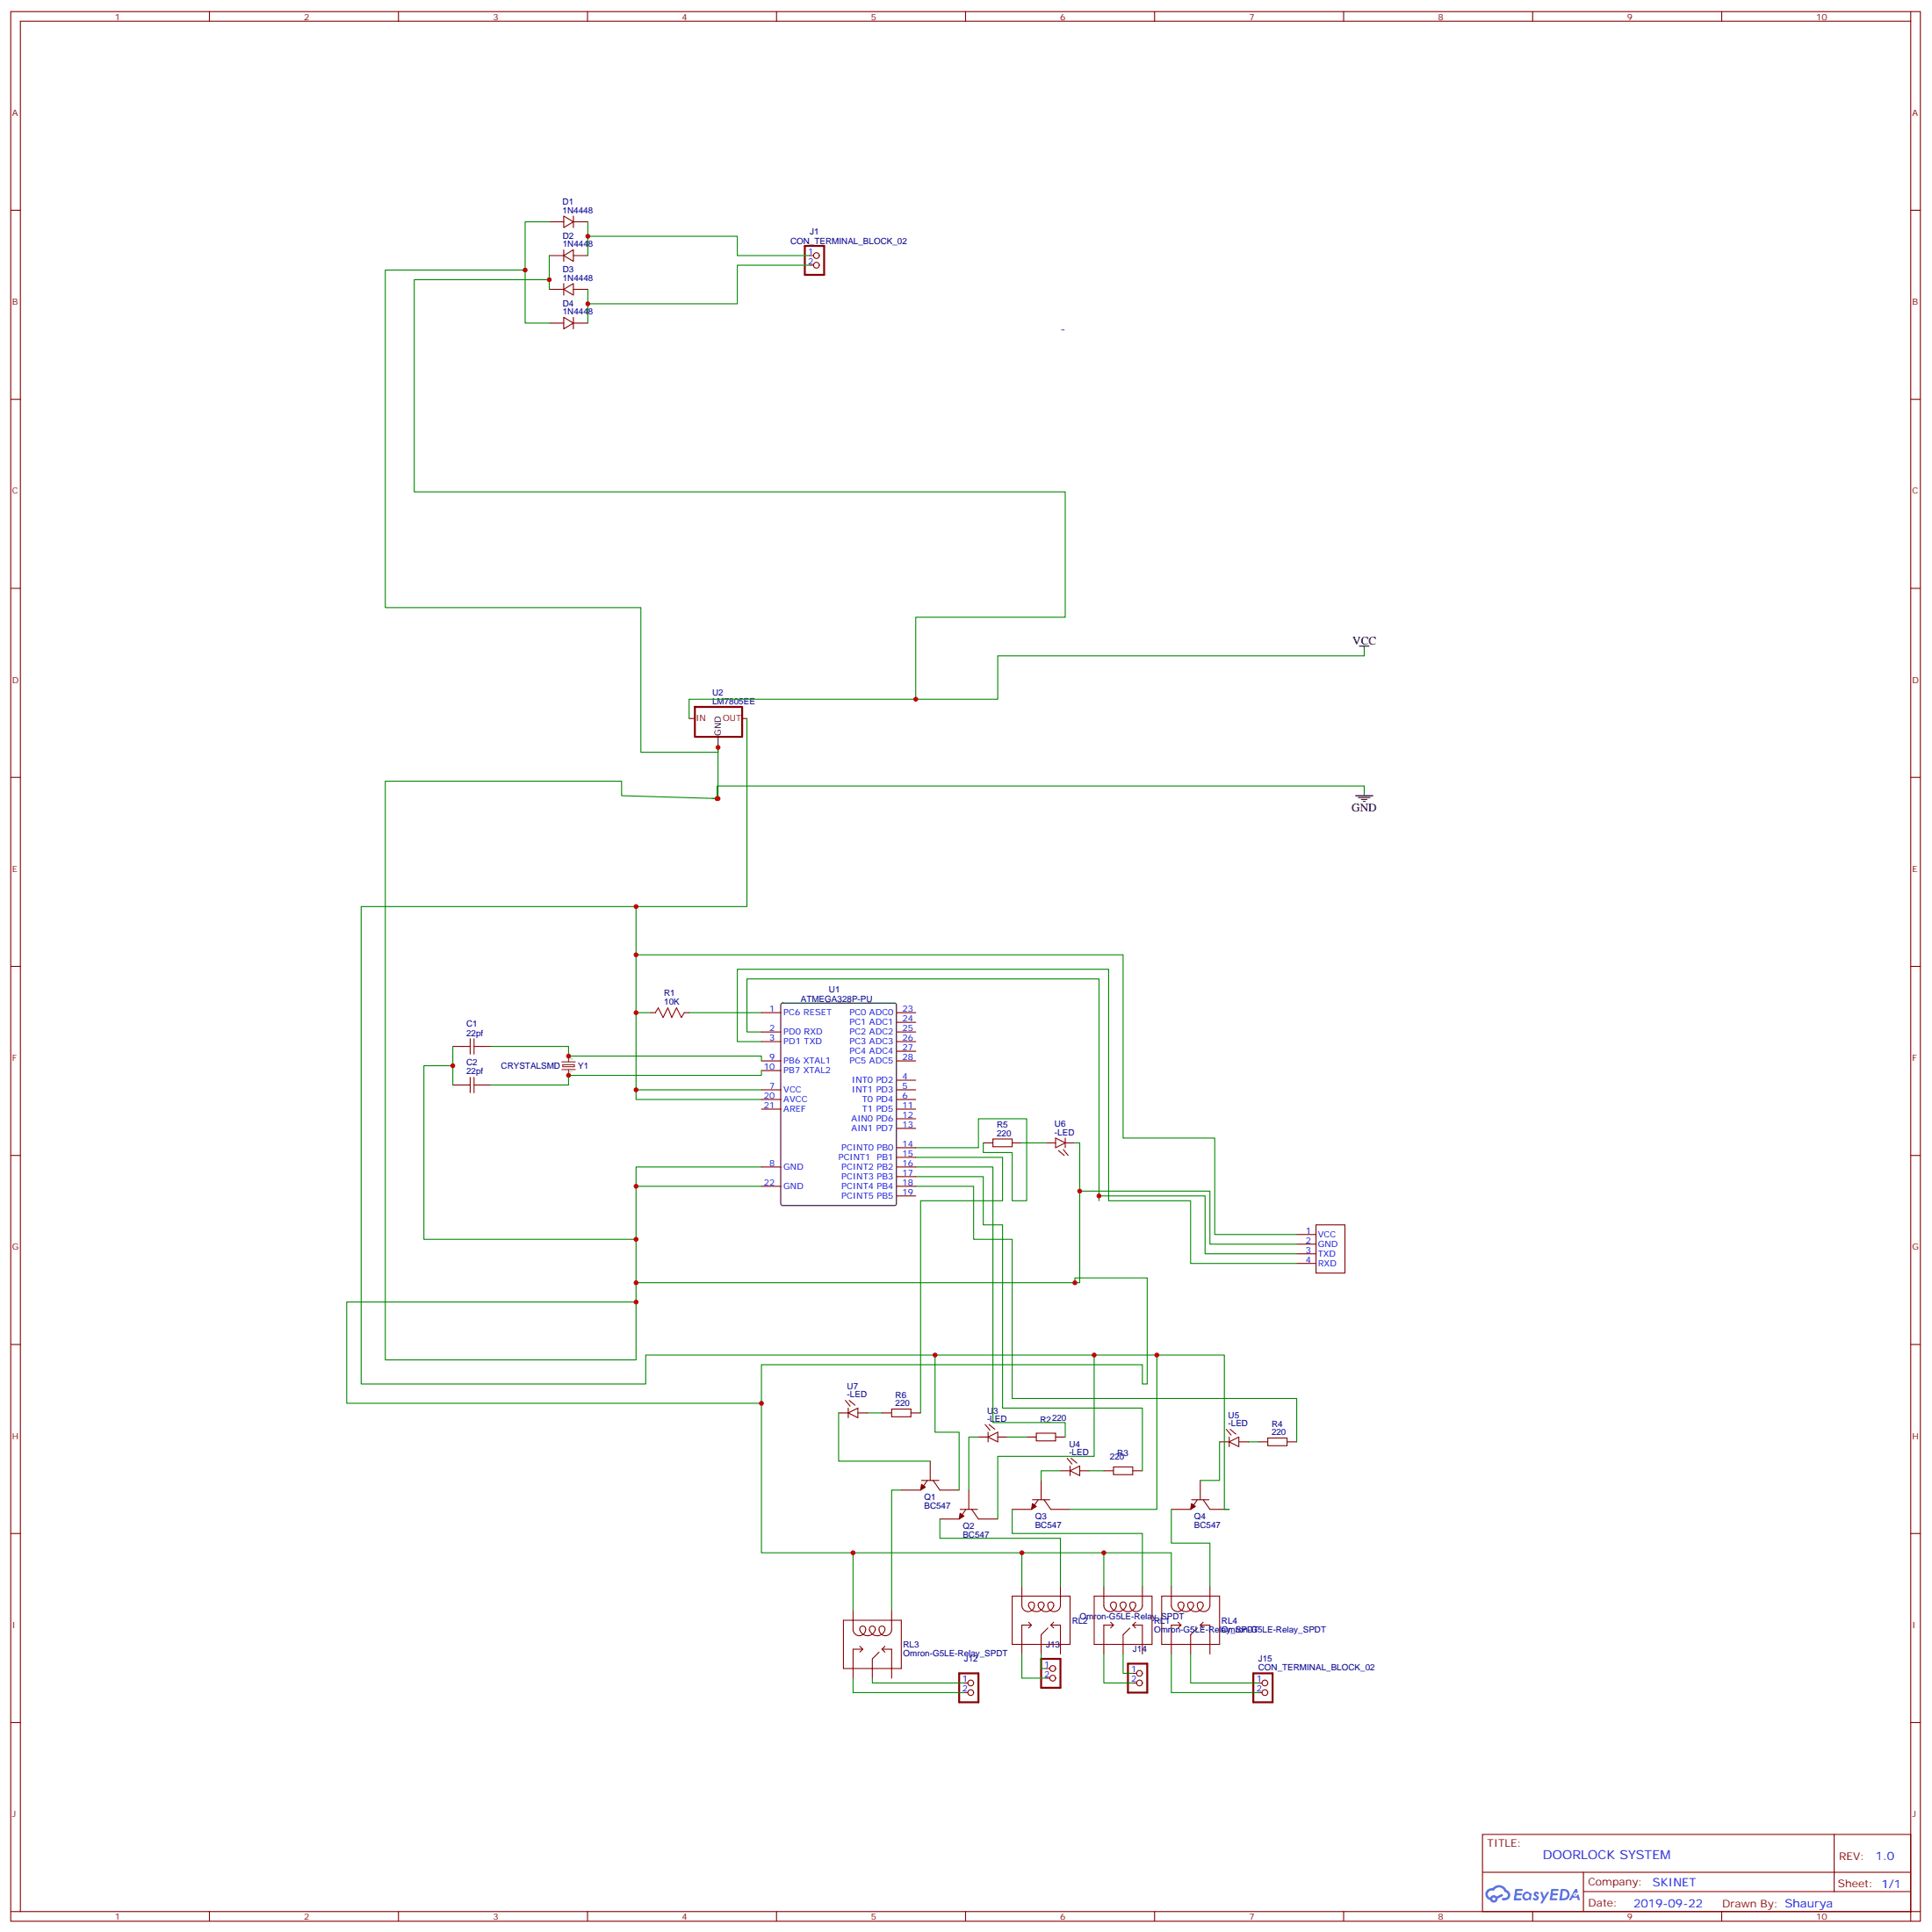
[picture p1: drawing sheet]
<svg xmlns="http://www.w3.org/2000/svg" width="707mm" height="707mm" viewBox="0 0 707 707" stroke-linecap="round" stroke-linejoin="round" font-family="sans-serif">
<g fill="none" stroke="#870000" stroke-width=".35">
<path d="M3.9 4.2h698.5v698.5h-698.5zM7.5 7.8h691.4v691.4h-691.4zM76.6 4.2v3.6M145.7 4.2v3.6M214.9 4.2v3.6M284 4.2v3.6M353.2 4.2v3.6M422.3 4.2v3.6M491.5 4.2v3.6M560.6 4.2v3.6M629.8 4.2v3.6M698.9 4.2v3.6"/>
<path d="M3.9 76.9h3.6M698.9 76.9h3.5M3.9 146.1h3.6M698.9 146.1h3.5M3.9 215.2h3.6M698.9 215.2h3.5M3.9 284.3h3.6M698.9 284.3h3.5M3.9 353.5h3.6M698.9 353.5h3.5M3.9 422.6h3.6M698.9 422.6h3.5"/>
<path d="M3.9 491.8h3.6M698.9 491.8h3.5M3.9 560.9h3.6M698.9 560.9h3.5M3.9 630.1h3.6M698.9 630.1h3.5M542.3 671h156.6v28.2h-156.6zM670.9 671v20.9M3.9 699.2h3.6M76.6 699.2v3.5M145.7 699.2v3.5M214.9 699.2v3.5"/>
<path d="M284 699.2v3.5M353.2 699.2v3.5M422.3 699.2v3.5M491.5 699.2v3.5M542.3 684.8h156.5M560.6 699.2v3.5M579.2 691.9h119.6M579.2 684.8v14.2M629.8 699.2v3.5M702.4 699.2h-3.5v3.5"/>
</g>
<g fill="#5487ff">
<path d="M561.3 692.2a1.22 1.22 0 0 1 1.7 .2l-.4 .6a.47 .47 0 0 0-.4-.4 .47 .47 0 0 0-.5 .2l.2 .2a1.14 1.14 0 0 1 .8 1.8 1.14 1.14 0 0 1-1.9 0l-.2-.2 .4-.6 .8 .5a.29 .29 0 0 0 .3-.3 .29 .29 0 0 0-.3-.3 1.04 1.04 0 0 1-.5-1.7z"/>
<path d="M554.3 690.9l2.6 .2-.1 .5-1.8 .1-.1 .8h1.5l.3 .4-.4 .4h-1.5l-.2 1.1h1.7l.2 .3-.2 .3-2.6 .1z"/>
<path d="M567.4 690.9l2.7 .2-.1 .5-1.9 .1-.1 .8h1.5l.4 .4-.4 .4-1.6-.1-.2 1.2h1.8l.1 .3-.1 .3-2.7 .1z"/>
<path d="M576.2 690.9h.7l.3 1.3-.6 .3a.69 .69 0 0 0-1 .3 .69 .69 0 0 0 .4 .9 .69 .69 0 0 0 .9-.6l.5-.2 .5 2.2h-.8l-.2-.9h-1.7l-.5 .9h-.9z"/>
<path d="M563.4 692h.8l.6 1.8 1.1-1.8h.8l-2.5 4.2h-.8l.9-1.5z"/>
<path d="M570.9 690.9l-.6 4.2h1.4a2.11 2.11 0 0 0 2.4-2.1 2.11 2.11 0 0 0-2.5-2.1zM571.7 691.7a1.43 1.43 0 0 1 1.6 1.6 1.43 1.43 0 0 1-2 1.1z"/>
<path d="M557.3 692.5a1.54 1.54 0 0 0-.1 2.2 1.54 1.54 0 0 0 2.1 .1l.6 .3 .3-2.3-.5-.3a1.49 1.49 0 0 0-2.4 0zM557.5 693.5a.95 .95 0 0 1 1.9 0 .95 .95 0 0 1-1.9 0z"/>
<path d="M544 691.3a2.18 2.18 0 0 0 1 3.7 1.44 1.44 0 0 0 1.7 .9 1.44 1.44 0 0 0 1.1-1.4l2-1.1-.4-.7-1.9 1a1.47 1.47 0 0 0-2.5 .4 1.39 1.39 0 0 1-.6-1.9 1.39 1.39 0 0 1 2-.5 2.12 2.12 0 0 1 2.1-1.3 2.12 2.12 0 0 1 1.9 1.7 1.14 1.14 0 0 1 1.1 1.4 1.14 1.14 0 0 1-1.6 .7 .43 .43 0 0 0-.6 .4 .43 .43 0 0 0 .5 .5 1.98 1.98 0 0 0 2.5-1.2 1.98 1.98 0 0 0-1.3-2.6 3.1 3.1 0 0 0-5.2-.6l-.9 .1zM545.9 694.6a.54 .54 0 0 1 1 0 .54 .54 0 0 1-1 0z"/>
<circle cx="576.2" cy="693" r=".26"/>
</g>
<path d="M285.8 367.1l.5-.2h40.9l.7 .4v73l-.5 .6-41.1 .1-.7-.5v-72.9z" fill="none" stroke="#000" stroke-width=".35"/>
<g fill="none" stroke="#870000" stroke-width=".35">
<path d="M278.5 370.4h7.1M278.5 377.5h7.1M327.9 370.4h7.1M327.9 377.5h7.1M327.9 373.9h7.1M278.5 381h7.1M278.5 398.6h7.1M278.5 388.1h7.1M278.5 391.6h7.1M327.9 381h7.1M327.9 395.1h7.1M327.9 398.6h7.1"/>
<path d="M327.9 388.1h7.1M327.9 384.5h7.1M278.5 402.2h7.1M278.5 405.7h7.1M327.9 402.2h7.1M327.9 405.7h7.1M327.9 409.2h7.1M327.9 412.7h7.1M327.9 419.8h7.1M278.5 426.9h7.1M278.5 433.9h7.1M327.9 426.9h7.1"/>
<path d="M327.9 423.3h7.1M327.9 430.4h7.1M327.9 433.9h7.1M327.9 437.4h7.1"/>
</g>
<path d="M205.5 388.4h4.9M205.5 391.2h4.9M205.8 389.5h4.3v.7h-4.3zM208 386.3v2.1M208 391.2v2.1" fill="none" stroke="#8c2424" stroke-width=".35"/>
<g fill="#8c2424">
<circle cx="208" cy="386.3" r=".18"/>
<circle cx="208" cy="393.3" r=".18"/>
</g>
<path d="M172 379.9v5.7M173.4 379.9v5.7M239.7 370.4l1.1-1.7 1.7 3.5 1.8-3.5 1.4 3.5 1.8-3.5 1.7 3.5 1.1-1.8M169.2 382.8h2.8M169.2 396.9h2.8M172 394.1v5.6M173.4 394.1v5.6M173.4 382.8h2.8M173.4 396.9h2.8" fill="none" stroke="#a10000" stroke-width=".35"/>
<g fill="none" stroke="#870000" stroke-width=".35">
<path d="M206.2 79l3.5 2.1-3.5 2.2zM209.7 79v4.3M200.9 81.1h5.3M200.9 93.5h5.3M206.2 93.5l3.5-2.1v4.2zM206.2 91.4v4.2M209.7 81.1h5.3M209.7 93.5h5.3M296.2 93.5h1.4M296.2 97h1.4M200.9 105.8h5.3M200.9 118.2h5.3"/>
<path d="M206.2 105.8l3.5-2.1v4.2zM206.2 116.1l3.5 2.1-3.5 2.1zM206.2 103.7v4.2M209.7 116.1v4.2M209.7 105.8h5.3M209.7 118.2h5.3M252.1 262.8h1.7M271.5 262.8h1.7M237.9 370.4h1.8M250.3 370.4h1.8M165.6 382.8h3.6M165.6 396.9h3.6"/>
<path d="M176.2 382.8h3.5M176.2 396.9h3.5M359.7 418h3.5M363.2 416.6h7v2.9h-7zM370.2 418h3.6M382.6 418h3.5M386.1 416.3l3.5 1.7-3.5 1.8zM389.6 418h3.6M389.6 416.3v3.5M387.2 420.9l2.1 1.7M388.9 420.5l1.8 2.1M474.3 451.6h7.1"/>
<path d="M474.3 455.1h7.1M474.3 458.6h7.1M481.4 448h10.5v17.7h-10.5zM474.3 462.1h7.1M306.7 516.8h3.6M309.2 512.2l1.8 2.1M310.3 516.8l3.5-1.7v3.5zM310.3 515.1v3.5M310.6 512.2l2.1 1.8M313.8 516.8h3.5M322.6 516.8h3.5M326.1 515.4h7.1v2.8h-7.1z"/>
<path d="M333.2 516.8h3.5M340.3 534.5v7M357.9 525.6h3.5M360.4 521.1l1.7 2.1M361.4 525.6l3.5-1.7v3.5zM361.4 523.9v3.5M361.8 521.1l2.1 1.7M364.9 525.6h3.6M375.5 525.6h3.6M379.1 524.2h7v2.8h-7zM386.1 525.6h3.5M387.9 538h3.5"/>
<path d="M390.3 533.4l1.8 2.1M391.4 536.2v3.5M391.4 538l3.5-1.8v3.5zM391.8 533.4l2.1 1.8M394.9 538h3.6M403.8 538h3.5M407.3 536.6h7v2.8h-7zM414.3 538h3.6M446.1 527.4h3.5M448.6 522.8l1.7 2.1M449.6 527.4l3.5-1.8v3.6zM449.6 525.6v3.6"/>
<path d="M450 522.8l2.1 1.8M453.1 527.4h3.6M460.2 527.4h3.5M463.7 526h7.1v2.8h-7.1zM470.8 527.4h3.5M337.1 541.5h6.3M339.2 541.5l-2.5 3.5h-7M341.3 541.5l2.5 3.5h7M351.2 552.1h6.3M353.3 552.1l-2.5 3.5h-7M354.4 545v7.1M355.4 552.1l2.5 3.5h7"/>
<path d="M377.6 548.6h6.4M379.8 548.6l-2.5 3.5h-7.1M380.8 541.5v7.1M381.9 548.6l2.5 3.5h7M435.9 548.6h6.3M438 548.6l-2.5 3.5h-7.1M439 541.5v7.1M440.1 548.6l2.5 3.5h7M308.5 592.7h21.2v17.6h-21.2zM312 589.1v7.1a2.28 2.28 0 0 0 2.8 2.1 2.28 2.28 0 0 0 1.6-3.1 1.1 1.1 0 0 0-1.3-.3 1.1 1.1 0 0 0-.6 1.3 2.86 2.86 0 0 0 3.1 2.1 2.86 2.86 0 0 0 2.5-2.8 1.1 1.1 0 0 0-1.4-.7 1.1 1.1 0 0 0-.7 1.4 2.86 2.86 0 0 0 3.1 2.1 2.86 2.86 0 0 0 2.6-2.8 1.19 1.19 0 0 0-1.8-.5 1.19 1.19 0 0 0-.2 1.8 2.3 2.3 0 0 0 2.5 1.5 2.3 2.3 0 0 0 1.9-2.1v-7.1M370.2 583.8h21.2v17.7h-21.2zM373.8 580.3v7.1a2.28 2.28 0 0 0 2.7 2 2.28 2.28 0 0 0 1.7-3 1.1 1.1 0 0 0-1.4-.3 1.1 1.1 0 0 0-.6 1.3 2.86 2.86 0 0 0 3.2 2.1 2.86 2.86 0 0 0 2.5-2.8 1.1 1.1 0 0 0-1.4-.7 1.1 1.1 0 0 0-.7 1.4 2.86 2.86 0 0 0 3.1 2.1 2.86 2.86 0 0 0 2.5-2.8 1.19 1.19 0 0 0-1.7-.5 1.19 1.19 0 0 0-.3 1.8 2.3 2.3 0 0 0 2.5 1.5 2.3 2.3 0 0 0 2-2.1v-7.1"/>
<path d="M376.2 593.4l1.1 1M377.3 594.4h-3.5v10.6M377.3 594.4l-1.1 1.1M383.3 595.5l-2.5 2.5v7M384.4 594.4h3.5v10.6M384.4 594.4l1 1.1M385.4 593.4l-1 1M400.2 583.8h21.2v17.7h-21.2zM403.8 580.3v7.1a2.28 2.28 0 0 0 2.7 2 2.28 2.28 0 0 0 1.7-3 1.1 1.1 0 0 0-1.4-.3 1.1 1.1 0 0 0-.6 1.3 2.86 2.86 0 0 0 3.1 2.1 2.86 2.86 0 0 0 2.5-2.8 1.1 1.1 0 0 0-1.3-.7 1.1 1.1 0 0 0-.7 1.4 2.86 2.86 0 0 0 3.1 2.1 2.86 2.86 0 0 0 2.5-2.8 1.19 1.19 0 0 0-1.8-.5 1.19 1.19 0 0 0-.2 1.8 2.3 2.3 0 0 0 2.5 1.5 2.3 2.3 0 0 0 2-2.1v-7.1M406.2 593.4l1.1 1M407.3 594.4h-3.5v10.6M407.3 594.4l-1.1 1.1"/>
<path d="M413.3 595.5l-2.5 2.5v7M414.3 594.4h3.6v10.6M414.3 594.4l1.1 1.1M415.4 593.4l-1.1 1M424.9 583.8h21.2v17.7h-21.2zM428.4 580.3v7.1a2.28 2.28 0 0 0 2.8 2 2.28 2.28 0 0 0 1.7-3 1.1 1.1 0 0 0-1.4-.3 1.1 1.1 0 0 0-.6 1.3 2.86 2.86 0 0 0 3.1 2.1 2.86 2.86 0 0 0 2.5-2.8 1.1 1.1 0 0 0-1.3-.7 1.1 1.1 0 0 0-.8 1.4 2.86 2.86 0 0 0 3.2 2.1 2.86 2.86 0 0 0 2.5-2.8 1.19 1.19 0 0 0-1.8-.5 1.19 1.19 0 0 0-.2 1.8 2.3 2.3 0 0 0 2.5 1.5 2.3 2.3 0 0 0 2-2.1v-7.1M430.9 593.4l1.1 1M432 594.4h-3.6v10.6M432 594.4l-1.1 1.1M438 595.5l-2.5 2.5v7M439 594.4h3.6v10.6M439 594.4l1.1 1.1"/>
<path d="M440.1 593.4l-1.1 1M314.5 602.2l1.1 1M315.6 603.2h-3.6v10.6M315.6 603.2l-1.1 1.1M321.6 604.3l-2.5 2.5v7M322.6 603.2h3.5v10.6M322.6 603.2l1.1 1.1M323.7 602.2l-1.1 1M352.6 615.6h1.4M352.6 619.1h1.4M382.6 610.3h1.4M382.6 613.8h1.4"/>
<path d="M414.3 615.6h1.4M414.3 612.1h1.4M460.2 615.6h1.4M460.2 619.1h1.4"/>
<circle cx="298.6" cy="97" r="1.06"/>
<circle cx="298.6" cy="93.5" r="1.06"/>
<circle cx="355.1" cy="615.6" r="1.06"/>
<circle cx="355.1" cy="619.1" r="1.06"/>
<circle cx="385.1" cy="613.8" r="1.06"/>
<circle cx="385.1" cy="610.3" r="1.06"/>
<circle cx="416.8" cy="615.6" r="1.06"/>
<circle cx="416.8" cy="612.1" r="1.06"/>
<circle cx="462.7" cy="615.6" r="1.06"/>
<circle cx="462.7" cy="619.1" r="1.06"/>
</g>
<path d="M294.4 90h7v10.5h-7zM254.2 258.6h17.2v10.9h-17.2zM350.8 612.1h7.1v10.6h-7.1zM380.8 606.8h7.1v10.6h-7.1zM412.6 608.5h7v10.6h-7zM458.4 612.1h7.1v10.6h-7.1z" fill="none" stroke="#870000" stroke-width=".71"/>
<g fill="#870000" stroke="#870000" stroke-width=".35">
<path d="M435.9 550l1.4 1-1.8 1.1z"/>
<path d="M377.6 550l1.5 1-1.8 1.1z"/>
<path d="M351.2 553.5l1.4 1.1-1.8 1z"/>
<path d="M337.1 542.9l1.4 1.1-1.8 1z"/>
</g>
<path d="M497.2 236.4h3.6M499 236.4v3.5M262.6 269.9v3.5M495.8 291h6.4M496.9 291.7h4.2M497.9 292.5h2.2M498.7 293.2h.7M499 287.5v3.5" fill="none" stroke="#000" stroke-width=".35"/>
<g fill="none" stroke="#008700" stroke-width=".35">
<path d="M192.1 98.8h-51.2v123.4h93.5v53h28.2v-1.8v18.7h-2.1M200.9 81.1h-8.8v37.1h8.8M200.9 93.5v12.3M215 86.4h54.7v7.1h26.5M215 81.1v12.4M296.2 97h-26.5v14.1h-54.7M200.9 102.3h-49.4v77.6h238.1v45.9h-54.6v30M215 105.8v12.4M499 239.9h-134.1v15.9h-112.8v7M273.2 262.8v68.8h-40.5v67h45.8M262.6 292.1l-35.2-1.1v-5.3h-86.5v211.7h91.8v-70.5h45.8M499 287.5h-236.7v4.6"/>
<path d="M232.7 331.6h-100.6v174.6h104.1v-10.5h211.7v56.4h1.7M232.7 349.2h178.1v67.1h33.5v35.3h30M232.7 370.4h5.2M252.1 370.4h26.4M278.5 377.5h-5.3v-19.4h128.8v79.3M165.6 389.8h-10.6v63.5h77.7M165.6 382.8v14.1M179.7 382.8h28.3v3.5h70.5v1.8M232.7 398.6v3.6h45.8M278.5 391.6v1.7h-70.5v3.6h-28.3M278.5 381h-8.8v-26.5h135.8v84.7h30v22.9h38.8M359.7 418v3.6h10.5v17.6h5.3v-30h-17.6v10.6h-22.9"/>
<path d="M373.8 418h8.8M393.2 418h1.7v51.2h-162.2M232.7 433.9h45.8M335 433.9h21.1v19.4h14.1v58.2h104.1v15.9M335 430.4h24.7v17.6h7v67.1h51.2v22.9M335 426.9h28.2v93.4h26.4v5.3M335 423.3h31.7v15.9h-30v77.6M394.9 435.7h47.7v19.4h31.7M402 439.2v-1.8h38.8v21.2h33.5M232.7 476.2h-105.9v37.1h151.7M393.2 469.2v-1.8h26.4v38.8h-1.7v-7h-139.4v68.8h125.3v12.3M342 495.7v28.2h8.8v21.1"/>
<path d="M400.2 495.7v37h-35.3v22.9M423.2 495.7v56.4h-31.8M306.7 516.8v17.7h33.6M317.3 516.8h5.3M357.9 525.6h-3.5v19.4M368.5 525.6h7M387.9 538h-7.1v3.5M398.5 538h5.3M446.1 527.4v14.1h-7.1M456.7 527.4h3.5M329.7 545h-3.6v44.1M343.8 555.6v7.1h44.1v17.6"/>
<path d="M370.2 552.1v8.8h47.7v19.4M428.4 552.1v12.3h14.2v15.9M312 568v21.1M373.8 568v12.3M403.8 568h24.6v12.3M312 613.8v5.3h40.6M319.1 613.8v1.8h33.5M373.8 605v8.8h8.8M380.8 605v5.3h1.8M403.8 605v10.6h10.5M410.8 605v7.1h3.5M428.4 605v14.1h31.8"/>
<path d="M435.5 605v10.6h24.7"/>
</g>
<g fill="#c00">
<circle cx="335" cy="255.8" r=".88"/>
<circle cx="200.9" cy="102.3" r=".88"/>
<circle cx="215" cy="111.1" r=".88"/>
<circle cx="312" cy="568" r=".88"/>
<circle cx="403.8" cy="568" r=".88"/>
<circle cx="393.2" cy="469.2" r=".88"/>
<circle cx="232.7" cy="476.2" r=".88"/>
<circle cx="278.5" cy="513.3" r=".88"/>
<circle cx="232.7" cy="331.6" r=".88"/>
<circle cx="232.7" cy="349.2" r=".88"/>
<circle cx="232.7" cy="469.2" r=".88"/>
<circle cx="402" cy="437.4" r=".88"/>
<circle cx="394.9" cy="435.7" r=".88"/>
<circle cx="342" cy="495.7" r=".88"/>
<circle cx="400.2" cy="495.7" r=".88"/>
<circle cx="423.2" cy="495.7" r=".88"/>
<circle cx="232.7" cy="453.3" r=".88"/>
<circle cx="165.6" cy="389.8" r=".88"/>
<circle cx="232.7" cy="398.6" r=".88"/>
<circle cx="232.7" cy="433.9" r=".88"/>
<circle cx="208" cy="386.3" r=".88"/>
<circle cx="208" cy="393.3" r=".88"/>
<circle cx="232.7" cy="370.4" r=".88"/>
<circle cx="373.8" cy="568" r=".88"/>
<circle cx="215" cy="86.4" r=".88"/>
<circle cx="192.1" cy="98.8" r=".88"/>
<circle cx="262.6" cy="292.1" r=".88"/>
<circle cx="262.6" cy="273.4" r=".88"/>
<circle cx="262.3" cy="292.1" r=".88"/>
</g>
<text font-size="4.6" fill="#00f" x="564.4" y="680">DOORLOCK SYSTEM</text>
<g font-size="4.2" fill="#00f">
<text x="387.9" y="121.7">-</text>
<text x="686.1" y="680.3">1.0</text>
<text x="604.4" y="689.8">SKINET</text>
<text x="597.5" y="697.6">2019-09-22</text>
</g>
<g font-size="4.2">
<text x="494.8" y="235.7">VCC</text>
<text x="494.4" y="296.7">GND</text>
</g>
<g font-size="3.9" fill="#800">
<text x="544" y="675.6">TITLE:</text>
<text x="672.7" y="680.3">REV:</text>
<text x="580.9" y="689.8">Company:</text>
<text x="672.3" y="690.4">Sheet: 1/1</text>
<text x="580.9" y="697.5">Date:</text>
<text x="630" y="697.5">Drawn By: Shaurya</text>
</g>
<g font-size="3.2" fill="#800">
<text x="42" y="7.2">1</text>
<text x="111.2" y="7.2">2</text>
<text x="180.3" y="7.2">3</text>
<text x="249.5" y="7.2">4</text>
<text x="318.6" y="7.2">5</text>
<text x="387.8" y="7.2">6</text>
<text x="456.9" y="7.2">7</text>
<text x="526" y="7.2">8</text>
<text x="595.2" y="7.2">9</text>
<text x="664.3" y="7.2">10</text>
<text x="4.5" y="42.3">A</text>
<text x="699.4" y="42.3">A</text>
<text x="4.5" y="111.5">B</text>
<text x="699.4" y="111.5">B</text>
<text x="4.5" y="180.6">C</text>
<text x="699.4" y="180.6">C</text>
<text x="4.5" y="249.8">D</text>
<text x="699.4" y="249.8">D</text>
<text x="4.5" y="318.9">E</text>
<text x="699.4" y="318.9">E</text>
<text x="4.5" y="388.1">F</text>
<text x="699.4" y="388.1">F</text>
<text x="4.5" y="457.2">G</text>
<text x="699.4" y="457.2">G</text>
<text x="4.5" y="526.4">H</text>
<text x="699.4" y="526.4">H</text>
<text x="4.5" y="595.5">I</text>
<text x="699.4" y="595.5">I</text>
<text x="4.5" y="664.6">J</text>
<text x="699.4" y="664.6">J</text>
<text x="42" y="702.2">1</text>
<text x="111.2" y="702.2">2</text>
<text x="180.3" y="702.2">3</text>
<text x="249.5" y="702.2">4</text>
<text x="318.6" y="702.2">5</text>
<text x="387.8" y="702.2">6</text>
<text x="456.9" y="702.2">7</text>
<text x="526" y="702.2">8</text>
<text x="595.2" y="702.2">9</text>
<text x="664.3" y="702.2">10</text>
</g>
<g font-size="3.2" fill="#000080">
<text x="205.8" y="78">1N4448</text>
<text x="205.8" y="74.8">D1</text>
<text x="205.8" y="87.4">D2</text>
<text x="289.1" y="89.4">CON_TERMINAL_BLOCK_02</text>
<text x="296.2" y="85.7">J1</text>
<text x="205.8" y="90.3">1N4448</text>
<text x="205.8" y="99.7">D3</text>
<text x="205.8" y="102.7">1N4448</text>
<text x="205.8" y="112.1">D4</text>
<text x="205.8" y="115">1N4448</text>
<text x="260.5" y="257.5">LM7805EE</text>
<text x="260.5" y="254.4">U2</text>
<text x="242.9" y="364.4">R1</text>
<text x="303.2" y="362.9">U1</text>
<text x="242.9" y="367.6">10K</text>
<text x="292.9" y="366.4">ATMEGA328P-PU</text>
<text x="170.6" y="375.7">C1</text>
<text x="170.6" y="378.9">22pf</text>
<text x="170.6" y="389.8">C2</text>
<text x="170.6" y="393">22pf</text>
<text x="183.3" y="391.1">CRYSTALSMD</text>
<text x="211.4" y="391">Y1</text>
<text x="364.6" y="412.4">R5</text>
<text x="385.8" y="412">U6</text>
<text x="364.6" y="415.6">220</text>
<text x="385.8" y="415.2">-LED</text>
<text x="309.9" y="508.1">U7</text>
<text x="309.9" y="511.2">-LED</text>
<text x="327.5" y="514.3">220</text>
<text x="327.5" y="511.2">R6</text>
<text x="361.1" y="520">-LED</text>
<text x="361.1" y="517.1">U3</text>
<text x="380.5" y="520.2">R2220</text>
<text x="449.3" y="521.8">-LED</text>
<text x="449.3" y="518.8">U5</text>
<text x="465.1" y="522">R4</text>
<text x="465.1" y="524.9">220</text>
<text x="391" y="532.3">-LED</text>
<text x="391" y="529.4">U4</text>
<text x="406" y="533.8">220</text>
<text x="408.7" y="532.6">R3</text>
<text x="338.1" y="551.7">BC547</text>
<text x="338.1" y="548.6">Q1</text>
<text x="378.6" y="555.6">Q3</text>
<text x="436.8" y="555.6">Q4</text>
<text x="352.2" y="562.3">BC547</text>
<text x="352.2" y="559.2">Q2</text>
<text x="378.6" y="558.8">BC547</text>
<text x="436.8" y="558.8">BC547</text>
<text x="392.1" y="593.8">RL2</text>
<text x="394.9" y="592.5">Omron-G5LE-Relay_SPDT</text>
<text x="422.1" y="593.8">RL1</text>
<text x="446.8" y="593.8">RL4</text>
<text x="422.1" y="597">Omron-G5LE-Relay_SPDT</text>
<text x="446.8" y="597">Omron-G5LE-Relay_SPDT</text>
<text x="330.4" y="605.8">Omron-G5LE-Relay_SPDT</text>
<text x="330.4" y="602.6">RL3</text>
<text x="382.6" y="602.5">J13</text>
<text x="414.4" y="604.3">J14</text>
<text x="352.6" y="607.8">J12</text>
<text x="460.2" y="611">CON_TERMINAL_BLOCK_02</text>
<text x="460.2" y="607.8">J15</text>
</g>
<g font-size="3.2" fill="#00f">
<text x="295.6" y="93.1">1</text>
<text x="295.6" y="96.7">2</text>
<text x="281.4" y="370.1">1</text>
<text x="286.6" y="371.5">PC6 RESET</text>
<text x="310.7" y="371.5">PC0 ADC0</text>
<text x="330" y="370.1">23</text>
<text x="281.4" y="377.1">2</text>
<text x="310.7" y="375">PC1 ADC1</text>
<text x="330" y="373.6">24</text>
<text x="330" y="377.1">25</text>
<text x="281.4" y="380.6">3</text>
<text x="286.6" y="378.5">PD0 RXD</text>
<text x="286.6" y="382.1">PD1 TXD</text>
<text x="310.7" y="378.5">PC2 ADC2</text>
<text x="310.7" y="382.1">PC3 ADC3</text>
<text x="330" y="380.6">26</text>
<text x="281.4" y="387.7">9</text>
<text x="286.6" y="389.1">PB6 XTAL1</text>
<text x="310.7" y="385.6">PC4 ADC4</text>
<text x="310.7" y="389.1">PC5 ADC5</text>
<text x="330" y="384.2">27</text>
<text x="330" y="387.7">28</text>
<text x="279.4" y="391.2">10</text>
<text x="286.6" y="392.6">PB7 XTAL2</text>
<text x="330" y="394.8">4</text>
<text x="279.4" y="401.8">20</text>
<text x="281.4" y="398.3">7</text>
<text x="286.6" y="399.7">VCC</text>
<text x="311.7" y="396.2">INT0 PD2</text>
<text x="311.7" y="399.7">INT1 PD3</text>
<text x="330" y="398.3">5</text>
<text x="330" y="401.8">6</text>
<text x="279.4" y="405.3">21</text>
<text x="286.6" y="403.2">AVCC</text>
<text x="286.6" y="406.8">AREF</text>
<text x="315.4" y="403.2">T0 PD4</text>
<text x="315.4" y="406.8">T1 PD5</text>
<text x="330" y="405.3">11</text>
<text x="311.5" y="410.3">AIN0 PD6</text>
<text x="311.5" y="413.8">AIN1 PD7</text>
<text x="330" y="408.9">12</text>
<text x="330" y="412.4">13</text>
<text x="330" y="419.5">14</text>
<text x="306.7" y="424.4">PCINT1</text>
<text x="307.8" y="420.9">PCINT0 PB0</text>
<text x="320.7" y="424.4">PB1</text>
<text x="330" y="423">15</text>
<text x="281.4" y="426.5">8</text>
<text x="286.6" y="427.9">GND</text>
<text x="307.8" y="427.9">PCINT2 PB2</text>
<text x="307.8" y="431.4">PCINT3 PB3</text>
<text x="330" y="426.5">16</text>
<text x="330" y="430">17</text>
<text x="279.4" y="433.6">22</text>
<text x="286.6" y="435">GND</text>
<text x="307.8" y="435">PCINT4 PB4</text>
<text x="330" y="433.6">18</text>
<text x="330" y="437.1">19</text>
<text x="307.8" y="438.5">PCINT5 PB5</text>
<text x="477.6" y="451.2">1</text>
<text x="477.6" y="454.7">2</text>
<text x="482.1" y="452.6">VCC</text>
<text x="477.6" y="458.3">3</text>
<text x="477.6" y="461.8">4</text>
<text x="482.1" y="456.1">GND</text>
<text x="482.1" y="459.7">TXD</text>
<text x="482.1" y="463.2">RXD</text>
<text x="382" y="610">1</text>
<text x="413.7" y="611.7">1</text>
<text x="352" y="615.2">1</text>
<text x="382" y="613.5">2</text>
<text x="413.7" y="615.2">2</text>
<text x="459.6" y="615.2">1</text>
<text x="352" y="618.8">2</text>
<text x="459.6" y="618.8">2</text>
</g>
<g font-size="3.2" fill="#880001">
<text x="254.5" y="263.9">IN</text>
<text x="264.4" y="263.9">OUT</text>
</g>
<text font-size="3.2" x="263.7" y="269.2" transform="rotate(-90 263.7 269.2)">GND</text>
<g font-size="1.4" fill="#238d23">
<text x="209.4" y="387.7" transform="rotate(-90 209.4 387.7)">2</text>
<text x="209.4" y="392.6" transform="rotate(-90 209.4 392.6)">1</text>
</g>
</svg>
